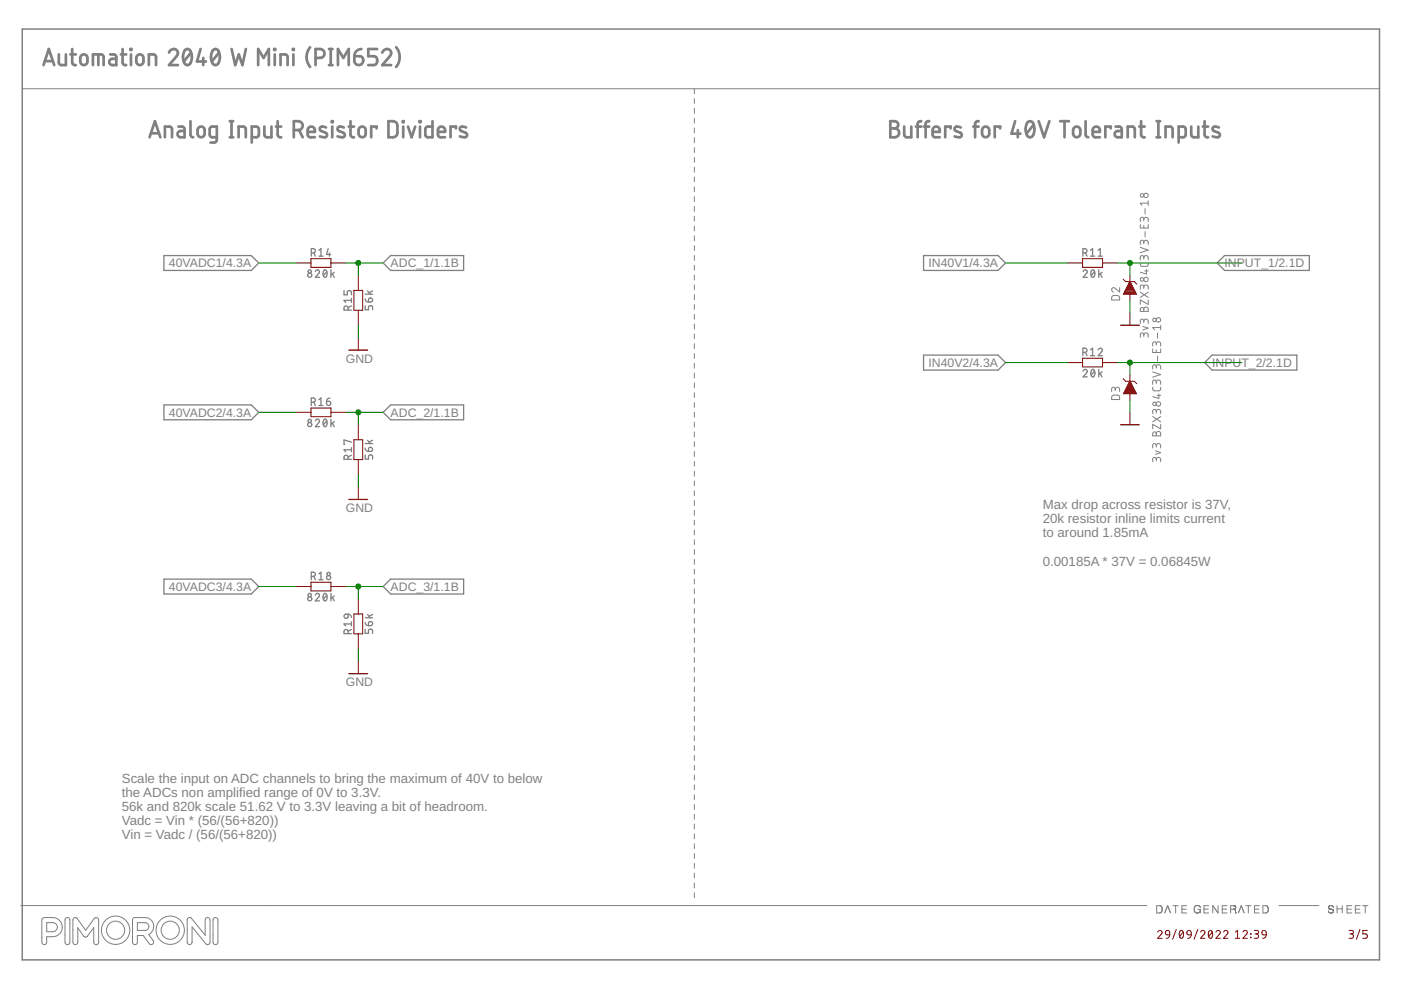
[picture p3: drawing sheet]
<svg xmlns="http://www.w3.org/2000/svg" width="297mm" height="210mm" viewBox="0 0 297 210" stroke-linecap="round" stroke-linejoin="round" font-family="sans-serif">
<g fill="none" stroke="#808080" stroke-width=".21">
<path d="M4.7 18.8h287.6M147.2 18.8v1.1M147.2 20.9v1M147.2 23v1M147.2 25.1v1M147.2 27.1v1.1M147.2 29.2v1.1M147.2 31.3v1M147.2 33.4v1M147.2 35.5v1M147.2 37.5v1.1M147.2 39.6v1.1"/>
<path d="M147.2 41.7v1M147.2 43.8v1M147.2 45.8v1.1M147.2 47.9v1.1M147.2 50v1.1M147.2 52.1v1M147.2 54.2v1M147.2 56.2v1.1M147.2 58.3v1.1M241.8 55.7v.5l.3 .3h1.1l.2-.3v-.5M241.8 47.6v.7h1.6v-.7M241.8 52.5l1.6 .5-1.6 .6"/>
<path d="M242.5 54.7a.47 .47 0 0 1 .5-.5 .47 .47 0 0 1 .4 .5v.4M242.5 54.9v-.4a.37 .37 0 0 0-.4-.3 .37 .37 0 0 0-.3 .3v.6M242.5 51.4a.47 .47 0 0 1 .5-.5 .47 .47 0 0 1 .4 .5v.5M242.5 51.7v-.4a.37 .37 0 0 0-.4-.4 .37 .37 0 0 0-.3 .4v.6M242.5 46.5a.47 .47 0 0 1 .5-.4 .47 .47 0 0 1 .4 .4v.5M242.5 46.8v-.4a.37 .37 0 0 0-.4-.3 .37 .37 0 0 0-.3 .3v.6M242.5 47.8v.5M242.7 57.4h.7M242.8 44.2v1.2M242.8 49.1v1.1M243.1 57.1v1l-1.3-.4M243.4 42.6v.9"/>
<path d="M243.4 43.1h-1.6l.3 .4M147.2 60.4v1M147.2 62.5v1M147.2 64.6v1M147.2 66.6v1.1M147.2 68.7v1.1M147.2 70.8v1M147.2 72.9v1M147.2 75v1M147.2 77v1.1M147.2 79.1v1.1M235.8 62.8l.4-.1h.9l.2 .2 .1 .7h-1.7z"/>
<path d="M237.4 61v.9l-1-.8a.46 .46 0 0 0-.7 .2 .46 .46 0 0 0 .4 .6M241.8 61.9l1.6 1.2M241.9 65.3l.4-.1 .2 .4a.47 .47 0 0 1 .5-.5 .47 .47 0 0 1 .4 .5v.4h-1.6zM242.3 69.2l1.1 .4-1.1 .4M242.5 71.1a.47 .47 0 0 1 .5-.5 .47 .47 0 0 1 .4 .5v.4M242.5 71.3v-.3a.37 .37 0 0 0-.4-.4 .37 .37 0 0 0-.3 .4v.5M242.5 68.1a.47 .47 0 0 1 .5-.5 .47 .47 0 0 1 .4 .5v.5M242.5 68.4v-.4a.37 .37 0 0 0-.4-.4 .37 .37 0 0 0-.3 .4v.6M242.5 60.9a.47 .47 0 0 1 .5-.5 .47 .47 0 0 1 .4 .5v.4M242.5 61.2v-.4a.37 .37 0 0 0-.4-.4 .37 .37 0 0 0-.3 .4v.5M242.5 65.6v.4M243.4 63.6v.9l-1.6-.9v.9"/>
<path d="M243.4 61.9l-1.6 1.2M244.4 74v.7h1.7v-.7M244.4 78.8l1.7 .6-1.7 .6M245.2 77.8a.47 .47 0 0 1 .4-.5 .47 .47 0 0 1 .5 .5v.5M245.2 78.1v-.4a.38 .38 0 0 0-.4-.4 .38 .38 0 0 0-.4 .4v.6M245.2 72.9a.47 .47 0 0 1 .4-.4 .47 .47 0 0 1 .5 .4v.5M245.2 73.2v-.4a.38 .38 0 0 0-.4-.3 .38 .38 0 0 0-.4 .3v.6M245.2 74.2v.5M245.4 70.6v1.1M245.4 75.5v1.1M246.1 69v.9M246.1 69.4h-1.7l.4 .5"/>
<path d="M147.2 81.2v1M147.2 83.3v1M147.2 85.3v1.1M147.2 87.4v1.1M147.2 89.5v1.1M147.2 91.6v1M147.2 93.7v1M147.2 95.7v1.1M147.2 97.8v1M147.2 99.9v1M235.8 83.9l1.3-.1 .2 .3 .1 .6h-1.7zM236.4 82.6a.48 .48 0 0 1 .5-.5 .48 .48 0 0 1 .5 .5v.4"/>
<path d="M236.4 82.8v-.3a.37 .37 0 0 0-.3-.4 .37 .37 0 0 0-.4 .4v.5M244.4 82.1v.5l.4 .3 1.1-.1 .2-.2v-.5M244.4 88.3l1.7 1.2M244.5 91.7l.4-.1 .3 .3a.47 .47 0 0 1 .4-.4 .47 .47 0 0 1 .5 .4v.5h-1.7zM245 95.6l1.1 .4-1.1 .4M245.2 97.4a.47 .47 0 0 1 .4-.4 .47 .47 0 0 1 .5 .4v.5M245.2 97.7v-.4a.38 .38 0 0 0-.4-.3 .38 .38 0 0 0-.4 .3v.6M245.2 94.5a.47 .47 0 0 1 .4-.5 .47 .47 0 0 1 .5 .5v.5M245.2 94.8v-.4a.38 .38 0 0 0-.4-.4 .38 .38 0 0 0-.4 .4v.6M245.2 87.2a.47 .47 0 0 1 .4-.4 .47 .47 0 0 1 .5 .4v.5M245.2 87.5v-.3a.38 .38 0 0 0-.4-.4 .38 .38 0 0 0-.4 .4v.5M245.2 81a.47 .47 0 0 1 .4-.4 .47 .47 0 0 1 .5 .4v.5"/>
<path d="M245.2 81.3v-.4a.38 .38 0 0 0-.4-.3 .38 .38 0 0 0-.4 .3v.6M245.2 91.9v.5M245.3 83.8h.8M245.7 83.5v1l-1.3-.4M246.1 90v.9l-1.7-.9v.9M246.1 88.3l-1.7 1.2M147.2 102v1M147.2 104.1v1M147.2 106.1v1.1M147.2 108.2v1.1M147.2 110.3v1M147.2 112.4v1"/>
<path d="M147.2 114.4v1.1M147.2 116.5v1.1M147.2 118.6v1.1M147.2 120.7v1M147.2 122.8v1M147.2 124.8v1.1M147.2 126.9v1.1M147.2 129v1M147.2 131.1v1M147.2 133.2v1M147.2 135.2v1.1M147.2 137.3v1"/>
<path d="M147.2 139.4v1M147.2 141.5v1M147.2 143.6v1M147.2 145.6v1.1M147.2 147.7v1.1M147.2 149.8v1M147.2 151.9v1M147.2 153.9v1.1M147.2 156v1.1M147.2 158.1v1.1M147.2 160.2v1M147.2 162.3v1"/>
<path d="M147.2 164.3v1.1M147.2 166.4v1M147.2 168.5v1M147.2 170.6v1M147.2 172.7v1M147.2 174.7v1.1M147.2 176.8v1M147.2 178.9v1M4.4 192h238.8M8.9 198.8h.1M9.1 194.6l2.1-.1a2.03 2.03 0 0 1 2 2.1 2.03 2.03 0 0 1-2 2h-1.3v1.2a.52 .52 0 0 1-.5 .5 .52 .52 0 0 1-.5-.6v-4.6zM9.9 195.6h1.3a.96 .96 0 0 1 1 1 .96 .96 0 0 1-1 .9h-1.3z"/>
<path d="M14 194.6h.5l.3 .3v4.9a.52 .52 0 0 1-.5 .5 .52 .52 0 0 1-.5-.5v-4.7zM15.7 194.6l.6 .1 1.9 2.6 1.8-2.6a.52 .52 0 0 1 .6-.1 .52 .52 0 0 1 .3 .5v4.7a.52 .52 0 0 1-.5 .5 .52 .52 0 0 1-.5-.6v-3l-1.4 1.8a.52 .52 0 0 1-.8 0l-1.2-1.8v3.1a.52 .52 0 0 1-.5 .5 .52 .52 0 0 1-.5-.5v-4.7zM16.3 194.7h.1M28.1 198.8h.1M28.3 194.6l2.5-.1a1.91 1.91 0 0 1 1.8 1.6 1.91 1.91 0 0 1-1.1 2.1l.9 1.2a.54 .54 0 0 1 0 .7 .54 .54 0 0 1-.7 0l-1.3-1.7h-1.3v1.4a.52 .52 0 0 1-.5 .5 .52 .52 0 0 1-.5-.6v-4.6zM29.1 195.6h1.7a.83 .83 0 0 1 .8 .8 .83 .83 0 0 1-.8 .9h-1.7zM39.8 194.7l.4-.2 .4 .2 2.9 3.6v-3.3a.52 .52 0 0 1 .5-.5 .52 .52 0 0 1 .5 .6v4.7l-.1 .3-.4 .2-.3-.1-3-3.7v3.2a.52 .52 0 0 1-.5 .6 .52 .52 0 0 1-.5-.6zM45.4 194.6h.4l.4 .3v4.9a.52 .52 0 0 1-.5 .5 .52 .52 0 0 1-.5-.5v-4.7zM147.2 181v1M147.2 183v1.1M147.2 185.1v1.1M147.2 187.2v1.1"/>
<path d="M147.2 189.3v1M245.2 192h.8a.87 .87 0 0 1-.1 1.6h-.7zM246.3 192.3h.1M247 193.6l.6-1.6 .6 1.6M248.7 192h1.1M249.3 192v1.6M250.6 192.8h.9M251.6 192h-1v1.6h1M253.4 193.4l.1 .1M253.9 192.8h.6v.8M254.2 193.5h-.1M254.3 192.1h.1"/>
<path d="M254.5 192.3a.75 .75 0 0 0-1.1-.2 .75 .75 0 0 0-.1 1.1l.1 .2M254.5 192.3h.1M254.5 192.3v.1M254.5 192.9v.1a.64 .64 0 0 1-1 .5M255.3 192.8h.9M256.3 192h-1v1.6h1M258.3 192v1.6l-1.2-1.6v1.6M259.1 192.8h1M260.2 192h-1.1v1.6h1.1M261.6 192.8h-.1M261.7 192.8h.1M261.7 192.8h-.8"/>
<path d="M261.7 192l.2 .1M261.8 192h-.9v1.6M261.8 192.8l.1 .1M261.8 192.1l.2 .1M261.9 192.9l.1 .6M261.9 193h.1M261.9 192.2h.1M261.9 192.6h.1M261.9 192.6l-.2 .2M261.9 193.2l.1 .1M262 193.5v.1M262 192.2l-.1 .4"/>
<path d="M262 193.5h.1M262 192.5l-.1 .2M262 193.6h.1M262.6 193.6l.6-1.6 .6 1.6M264.1 192h1.1M264.7 192v1.6M266 192.8h.9M267 192h-1v1.6h1M267.8 192l.8 .1a.67 .67 0 0 1 .3 .9l-.3 .5-.8 .1zM268.8 192.3h.1M271.2 192h8.4M281.6 193.1l.1 .1"/>
<path d="M281.7 193.3l.2 .2h.7M281.7 193.2v.1M281.7 192.5v.1M281.7 192.2h.1M281.8 192.6l.1 .1M281.8 192.6h.1M281.8 192.7l.7 .1M281.8 192.1l-.1 .2 .1 .3M281.8 192.1h.1M282 192h.1M282 192l-.2 .1M282 192.7h.1"/>
<path d="M282 192h.4l.3 .3M282 193.5v.1M282.1 193.6h.1M282.3 192.8h.1M282.3 193.6h.1M282.4 192.8l.3 .2-.1 .4M282.6 193.4v.1M282.7 192.3h.1M282.7 192.3v.1M282.7 193v.1M282.7 193.3h.1M283.5 192v1.6"/>
<path d="M283.5 192.7h1.1M284.6 192v1.6M285.6 192.8h.9M286.6 192h-1v1.6h1M287.4 192.8h.9M288.4 192h-1v1.6h1M288.9 192h1.1M289.5 192v1.6"/>
<circle cx="242.1" cy="41.4" r=".38"/>
<circle cx="242.1" cy="59.2" r=".38"/>
<circle cx="243" cy="41.4" r=".46"/>
<circle cx="243" cy="59.2" r=".47"/>
<circle cx="244.8" cy="67.8" r=".37"/>
<circle cx="245.6" cy="67.8" r=".48"/>
<circle cx="244.8" cy="85.6" r=".37"/>
<circle cx="245.6" cy="85.6" r=".48"/>
<circle cx="24.5" cy="197.2" r="3"/>
<circle cx="24.5" cy="197.2" r="1.93"/>
<circle cx="36.1" cy="197.2" r="3"/>
<circle cx="36.1" cy="197.2" r="1.93"/>
</g>
<path d="M4.7 6.2h287.8v197.3h-287.8z" fill="none" stroke="#808080" stroke-width=".32"/>
<g fill="none" stroke="#808080" stroke-width=".28">
<path d="M34.8 54.2h18.5l1.6 1.6-1.6 1.5h-18.5zM66 53.6h.4a.45 .45 0 0 0 .5-.4 .45 .45 0 0 0-.5-.5h-.4v1.6M66.5 53.6l.4 .7M66.9 57.6a.43 .43 0 0 1 .6-.4 .43 .43 0 0 1 .1 .7l-.7 .9h.8M67.6 54.3h.9M67.6 53.1l.5-.4v1.6M68.7 57.3l.2-.1a.93 .93 0 0 1 0 1.6 1.01 1.01 0 0 1-.2-1.5zM69.3 57.6l-.7 .8M69.6 52.7l-.4 1.3h.9M69.8 53.6v.7M70.2 57.2v1.6M70.5 58.1l.4 .7"/>
<path d="M70.9 57.7l-.7 .6M81.2 55.8l1.6-1.6h15.5v3.1h-15.5zM195.8 54.2h15.8l1.6 1.6-1.6 1.5h-15.8zM229.6 53.6h.4a.44 .44 0 0 0 .5-.4 .44 .44 0 0 0-.5-.5h-.4v1.6M229.6 57.6a.44 .44 0 0 1 .6-.4 .44 .44 0 0 1 .2 .7l-.8 .9h.9M230.1 53.6l.4 .7M231.2 53.1l.4-.4v1.6M231.2 54.3h.9M231.5 57.3l.2-.1a.93 .93 0 0 1 0 1.6 1.01 1.01 0 0 1-.2-1.5zM232.1 57.6l-.7 .8M232.8 54.3h.9M232.8 53.1l.5-.4v1.6"/>
<path d="M233 57.2v1.6M233.3 58.1l.4 .7M233.7 57.7l-.7 .6M258 55.8l1.6-1.6h18v3.1h-18zM72.9 61.6v.9h.7v-.5a.44 .44 0 0 1 .5-.4 .44 .44 0 0 1 .4 .4v.5M73.8 65.7v-.4a.43 .43 0 0 0-.4-.4 .43 .43 0 0 0-.5 .4v.4h1.6M74.5 64.9l-.7 .3M74.5 63.7h-1.6l.4 .4M74.5 63.2v.9M77.4 64.8v.9h.7v-.5a.44 .44 0 0 1 .5-.4 .44 .44 0 0 1 .4 .4v.5M77.4 63.4l.2 .4 .5 .3M77.4 62.4h1.6"/>
<path d="M77.9 61.7l.6 .7M78.2 63.3a.44 .44 0 0 1 .7 .1 .44 .44 0 0 1-.3 .7h-.5zM79 61.7l-.7 .4M195.8 75.3h15.8l1.6 1.6-1.6 1.6h-15.8zM229.6 74.7h.4a.44 .44 0 0 0 .5-.4 .44 .44 0 0 0-.5-.5h-.4v1.6M229.6 78.7a.44 .44 0 0 1 .7-.3 .44 .44 0 0 1 .1 .6l-.8 .9h.9M230.1 74.7l.4 .7M231.2 74.2l.4-.4v1.6M231.2 75.4h.9M231.5 78.4l.2-.1a.93 .93 0 0 1 0 1.6 .99 .99 0 0 1-.2-1.5zM232.1 78.7l-.7 .8M232.8 74.2a.43 .43 0 0 1 .6-.3 .43 .43 0 0 1 .2 .6l-.8 .9h.9"/>
<path d="M233 78.3v1.6M233.3 79.2l.4 .7M233.7 78.8l-.7 .6M255.4 76.9l1.6-1.6h18v3.2h-18zM34.8 85.9h18.5l1.6 1.5-1.6 1.6h-18.5zM66 85.3h.4a.45 .45 0 0 0 .5-.5 .45 .45 0 0 0-.5-.4h-.4v1.6M66.5 85.3l.4 .7M66.9 89.2a.43 .43 0 0 1 .6-.3 .43 .43 0 0 1 .1 .7l-.7 .9h.8M67.6 84.8l.5-.4v1.6M67.6 86h.9M68.7 89l.2-.1a.93 .93 0 0 1 0 1.6 1.01 1.01 0 0 1-.2-1.5zM69.2 85.1h.6a.44 .44 0 0 1 .3 .5 .44 .44 0 0 1-.4 .4 .44 .44 0 0 1-.5-.5z"/>
<path d="M69.3 89.2l-.7 .9M69.9 84.4l-.4 .1-.3 .6M70.2 88.9v1.6M70.5 89.7l.4 .8M70.9 89.4l-.7 .5M73.8 97.4v-.4a.43 .43 0 0 0-.4-.5 .43 .43 0 0 0-.5 .5v.4h1.6M74.5 93.7l-1.6-.4v.9h.2M74.5 94.9v.9M74.5 96.5l-.7 .4M74.5 95.4h-1.6l.4 .4M77.4 96.5v.8h.7v-.5a.44 .44 0 0 1 .5-.4 .44 .44 0 0 1 .4 .4v.5M77.4 95l.2 .4 .5 .3"/>
<path d="M77.4 94h1.6M77.9 93.3l.6 .7M78.2 95a.44 .44 0 0 1 .7 .1 .44 .44 0 0 1-.3 .6h-.5zM79 93.3l-.7 .4M81.2 87.4l1.6-1.5h15.5v3.1h-15.5zM34.8 122.8h18.5l1.6 1.6-1.6 1.5h-18.5zM66 122.2h.4a.45 .45 0 0 0 .5-.4 .45 .45 0 0 0-.5-.5h-.4v1.6M66.5 122.2l.4 .7M66.9 126.2a.43 .43 0 0 1 .6-.4 .43 .43 0 0 1 .1 .7l-.7 .9h.8M67.6 121.7l.5-.4v1.6M67.6 122.9h.9M68.7 125.9l.2-.1a.93 .93 0 0 1 0 1.6 1.01 1.01 0 0 1-.2-1.5z"/>
<path d="M69.3 126.2l-.7 .8M70.2 125.8v1.6M70.5 126.6l.4 .8M70.9 126.3l-.7 .6M73.1 130.3l.7-.1v.5a.44 .44 0 0 1-.6 .4 .44 .44 0 0 1-.1-.8zM73.8 134.3v-.4a.43 .43 0 0 0-.4-.4 .43 .43 0 0 0-.5 .4v.4h1.6M73.8 130.2l.4 .2 .3 .5M74.5 131.8v.9M74.5 133.5l-.7 .3M74.5 132.3h-1.6l.4 .4M77.4 133.4v.9h.7v-.5a.44 .44 0 0 1 .5-.4 .44 .44 0 0 1 .4 .4v.5M77.4 132l.3 .5 .4 .2"/>
<path d="M77.4 131h1.6M77.9 130.3l.6 .7M78.2 131.9a.44 .44 0 0 1 .7 .1 .44 .44 0 0 1-.3 .7h-.5zM79 130.3l-.7 .4M81.2 124.4l1.6-1.6h15.5v3.1h-15.5z"/>
<circle cx="65.7" cy="58.4" r=".44"/>
<circle cx="65.7" cy="57.6" r=".35"/>
<circle cx="65.7" cy="90" r=".44"/>
<circle cx="65.7" cy="89.2" r=".35"/>
<circle cx="65.7" cy="127" r=".44"/>
<circle cx="65.7" cy="126.2" r=".35"/>
<circle cx="69.7" cy="122.5" r=".44"/>
<circle cx="69.7" cy="121.7" r=".35"/>
</g>
<g fill="none" stroke="#800000" stroke-width=".21">
<path d="M62.8 55.8h3.1M65.9 54.8h4.3v1.9h-4.3zM70.2 55.8h3.1M76 58.4v3.2M226.4 55.8h3.1M229.5 54.8h4.3v1.9h-4.3zM233.8 55.8h3.1M238.1 59.2l.6 .5h1.8l.5 .5M239.6 58.4v1.3M75 61.6h1.9v4.2h-1.9zM76 65.8v3.2M76 71.6v2.6"/>
<path d="M226.4 76.9h3.1M229.5 75.9h4.3v1.9h-4.3zM233.8 76.9h3.1M239.6 62.4v1.3M239.6 66.3v2.7M239.6 79.5v1.3M62.8 87.4h3.1M65.9 86.5h4.3v1.8h-4.3zM70.2 87.4h3.1M75 93.2h1.9v4.3h-1.9zM76 90.1v3.1M76 97.5v3.1"/>
<path d="M238.1 80.3l.6 .5h1.8l.5 .6M239.6 83.5v1.3M239.6 87.4v2.7M76 103.3v2.6M62.8 124.4h3.1M65.9 123.4h4.3v1.9h-4.3zM70.2 124.4h3.1M75 130.2h1.9v4.2h-1.9zM76 127v3.2M76 134.4v3.2M76 140.2v2.6M245.4 197.6a.46 .46 0 0 1 .7-.3 .46 .46 0 0 1 .2 .7l-.9 .9h1"/>
<path d="M247.2 197.4l.3-.1 .4 .1 .1 .8-.8-.1-.1-.4zM248 198.2l-.3 .6-.4 .1M249.4 197.1l-.8 2M250.2 197.4l.3-.1a.98 .98 0 0 1 0 1.6 1.07 1.07 0 0 1-.3-1.5zM250.8 197.6l-.7 1M251.8 197.4l.3-.1 .3 .1 .2 .8-.9-.1-.1-.4zM252.6 198.2l-.2 .4-.6 .3M253.9 197.1l-.7 2M254.6 197.6a.46 .46 0 0 1 .6-.3 .46 .46 0 0 1 .1 .7l-.7 .9h.9M256.4 197.4l.2-.1a.98 .98 0 0 1 0 1.6 1.03 1.03 0 0 1-.2-1.5zM257 197.6l-.7 1M257.8 197.6a.46 .46 0 0 1 .6-.3 .46 .46 0 0 1 .2 .7l-.8 .9h.9"/>
<path d="M259.4 197.6a.46 .46 0 0 1 .7-.3 .46 .46 0 0 1 .1 .7l-.8 .9h.9M261.9 198.9h.9M261.9 197.6l.5-.3v1.6M263.5 197.6a.46 .46 0 0 1 .7-.3 .46 .46 0 0 1 .1 .7l-.8 .9h1M265.2 198v.1zM265.2 198.7v.1zM265.9 197.3h.6a.37 .37 0 0 1 .3 .3 .37 .37 0 0 1-.3 .4h-.4M266.4 198a.47 .47 0 0 1 .4 .5 .47 .47 0 0 1-.4 .4h-.5M267.7 197.4l.3-.1 .3 .1 .2 .8-.8-.1-.2-.4zM268.5 198.2l-.3 .6-.5 .1M286 197.3h.6a.37 .37 0 0 1 .4 .3 .37 .37 0 0 1-.4 .4h-.4M286.5 198a.47 .47 0 0 1 .5 .5 .47 .47 0 0 1-.5 .4h-.5"/>
<path d="M288.3 197.1l-.7 2M289.9 197.3h-1v.7h.6a.47 .47 0 0 1 .4 .5 .47 .47 0 0 1-.4 .4h-.6"/>
</g>
<g fill="none" stroke="#800000" stroke-width=".28">
<path d="M239.5 59.8h.1M239.6 59.7l1.3 2.7h-2.6zM74 74.2h3.9M237.6 69h4M238.3 62.2h2.5M238.5 61.9h2.2M238.6 61.7h2M238.7 61.5h1.8M238.8 61.2h1.5M238.9 61h1.3M239 60.8h1.1M239.2 60.5h.8"/>
<path d="M239.3 60.3h.6M239.4 60.1h.4M237.6 90.1h4M238.3 83.3h2.5M238.5 83.1h2.2M238.6 82.8h2M238.7 82.6h1.8M238.8 82.4h1.5M238.9 82.1h1.3M239 81.9h1.1M239.1 81.7h.9M239.3 81.4h.6"/>
<path d="M239.4 81.2h.4M239.5 81h.1M239.6 80.8l1.3 2.7h-2.6zM74 105.9h3.9M74 142.8h3.9"/>
</g>
<g fill="none" stroke="#008000" stroke-width=".21">
<path d="M54.9 55.8h7.9M73.3 55.8h7.9M76 55.8v2.6M213.2 55.8h13.2M236.9 55.8h26.4M239.6 55.8v2.6M76 69v2.6M213.2 76.9h13.2M236.9 76.9h26.4M239.6 63.7v2.6M239.6 76.9v2.6M54.9 87.4h7.9"/>
<path d="M73.3 87.4h7.9M76 87.4v2.7M239.6 84.8v2.6M76 100.6v2.7M54.9 124.4h7.9M73.3 124.4h7.9M76 124.4v2.6M76 137.6v2.6"/>
</g>
<g fill="#008000" stroke="#008000" stroke-width=".21">
<circle cx="76" cy="124.4" r=".53"/>
<circle cx="76" cy="87.4" r=".53"/>
<circle cx="76" cy="55.8" r=".53"/>
<circle cx="239.6" cy="76.9" r=".53"/>
<circle cx="239.6" cy="55.8" r=".53"/>
</g>
<g fill="none" stroke="#808080" stroke-width=".57">
<path d="M9.2 13.8l1.2-3.4 1.1 3.4M9.5 13h1.7M12.5 11.5v1.9l.2 .3 .3 .1h1v-2.3M14.9 11.5h1.2M15.3 10.4v3l.4 .4h.4M17.2 11.8a.76 .76 0 0 1 .8-.2 .76 .76 0 0 1 .5 .7v.7a.76 .76 0 0 1-.7 .8 .76 .76 0 0 1-.8-.8zM19.7 13.8v-2.3h1.7l.5 .3 .1 2M20.8 11.5v2.3M23.3 11.5l1 .1 .3 .3 .1 1.9h-.9a.67 .67 0 0 1-.6-.7 .67 .67 0 0 1 .6-.6h.9M25.6 11.5h1.2M26 10.4v3l.4 .4h.4M27.7 10.4h.2v.2h-.2z"/>
<path d="M27.8 11.5v2.3M29 11.8a.76 .76 0 0 1 .9-.2 .76 .76 0 0 1 .5 .7v.7a.76 .76 0 0 1-.7 .8 .76 .76 0 0 1-.8-.8zM31.6 13.8v-2.3l1.1 .1 .3 .2 .1 2M35.8 11.2a.94 .94 0 0 1 1.4-.8 .94 .94 0 0 1 .2 1.5l-1.6 1.9h1.9M39.2 10.7a.79 .79 0 0 1 .9-.2 .79 .79 0 0 1 .5 .8 2.2 2.2 0 0 1-.6 2.5h-.5a2.25 2.25 0 0 1-.4-2.9zM40.5 11.2l-1.5 1.8M42.5 10.4l-.7 2.6h1.9M43.1 12.3v1.5M45.1 10.7a.8 .8 0 0 1 .9-.2 .8 .8 0 0 1 .5 .8 2.16 2.16 0 0 1-.6 2.5h-.4a2.4 2.4 0 0 1-.4-3.1zM46.4 11.2l-1.5 1.8M49.1 10.4l.8 3.4 .7-2.3 .8 2.3 .7-3.4M54.7 13.8v-3.4l1.2 1.9 1.1-1.9v3.4"/>
<path d="M58.1 10.4h.2v.2h-.2zM58.3 11.5v2.3M59.5 13.8v-2.3l1.1 .1 .3 .2 .1 2M62.1 10.4h.2v.2h-.2zM62.2 11.5v2.3M65.7 10a3.3 3.3 0 0 0 0 4.2M66.9 12.3h1a.94 .94 0 0 0 .9-1 .94 .94 0 0 0-.9-.9h-1v3.4M69.7 13.8h.8M69.7 10.4h.8M70.1 10.4v3.4M71.6 13.8v-3.4l1.2 1.9 1.1-1.9v3.4M75.1 11.9h1.1a.94 .94 0 0 1 .8 1.1 .94 .94 0 0 1-1 .8 .94 .94 0 0 1-.9-1z"/>
<path d="M76.6 10.4l-.6 .1-.6 .5-.3 .9M80 10.4h-1.9v1.5h1.1a.96 .96 0 0 1 .8 1 .96 .96 0 0 1-.8 .9h-1.1M81 11.2a.94 .94 0 0 1 1.4-.8 .94 .94 0 0 1 .3 1.5l-1.7 1.9h1.9M84 10a3.2 3.2 0 0 1 0 4.2M31.7 29.1l1.2-3.4 1.1 3.4M32 28.3h1.7M35 29.1v-2.3l1.1 .1 .3 .2 .1 2M37.8 26.8l1 .1 .3 .3v1.9h-.8a.67 .67 0 0 1-.7-.7 .67 .67 0 0 1 .7-.6h.8M40.4 25.7v3l.2 .3 .4 .1M42 27.1a.75 .75 0 0 1 .9-.2 .75 .75 0 0 1 .5 .7v.7a.75 .75 0 0 1-.8 .8 .75 .75 0 0 1-.7-.8zM46 29.1h-1.1l-.3-.2-.2-1.5 .3-.5 1.3-.1v2.9l-.1 .3-.3 .2h-1M48.7 29.1h.7"/>
<path d="M48.7 25.7h.7M49.1 25.7v3.4M50.6 29.1v-2.3l1.1 .1 .3 .2 .1 2M53.4 29.1h1.1l.3-.2 .1-1.5-.2-.5-1.3-.1v3.4M56 26.8l.1 1.9 .2 .3 .3 .1h1v-2.3M58.5 26.8h1.1M58.9 25.7v2.8l.2 .5 .5 .1M62.3 27.6h.9a.94 .94 0 0 0 1-1 .94 .94 0 0 0-1-.9h-.9v3.4M63.4 27.6l.8 1.5M65.2 28h1.6a.8 .8 0 0 0-.6-1.1 .8 .8 0 0 0-1 .7l.1 1.3 .3 .2h1.2M69.1 27l-.2-.1a.61 .61 0 0 0-.8-.1 .61 .61 0 0 0-.3 .8l1.2 .6a.5 .5 0 0 1 .3 .5 .5 .5 0 0 1-.4 .4l-1.1-.2M70.4 25.7h.1v.2h-.1z"/>
<path d="M70.4 26.8v2.3M72.9 27l-.3-.1a.61 .61 0 0 0-.7-.1 .61 .61 0 0 0-.3 .8l1.2 .6a.5 .5 0 0 1 .3 .5 .5 .5 0 0 1-.5 .4l-1-.2M73.9 26.8h1.2M74.3 25.7v3l.4 .4h.4M76.2 27.1a.75 .75 0 0 1 .8-.2 .75 .75 0 0 1 .5 .7v.7a.75 .75 0 0 1-.7 .8 .75 .75 0 0 1-.8-.8zM79.8 27.2v-.4h-1.1v2.3M82.4 25.7a1.83 1.83 0 0 1 1.6 .3l.3 .6v1.6l-.3 .6a1.83 1.83 0 0 1-1.6 .3zM85.4 25.7h.2v.2h-.2zM85.5 26.8v2.3M86.5 26.8l.8 2.3 .7-2.3M89 25.7h.2v.2h-.2zM89 26.8v2.3"/>
<path d="M91.7 25.7v3.4l-1.3-.1-.2-.5 .1-1.4 .3-.2 1.1-.1M92.9 28h1.5a.79 .79 0 0 0-.6-1.1 .79 .79 0 0 0-.9 .7l.1 1.3 .2 .2h1.2M96.7 27.2v-.4h-1.2v2.3M98.8 27l-.2-.1a.59 .59 0 0 0-.9 0 .59 .59 0 0 0-.1 .8l1.1 .5a.49 .49 0 0 1 .3 .5 .49 .49 0 0 1-.5 .4l-1-.2M188.8 25.7h.9a.76 .76 0 0 1 .8 .8 .76 .76 0 0 1-.8 .7 .94 .94 0 0 1 .9 1 .94 .94 0 0 1-.9 .9h-.9zM188.8 27.2h.9M191.7 26.8v1.9l.2 .3 .4 .1h.9v-2.3M194.2 26.8h1.1M195.3 25.7l-.5 .1-.2 .5v2.8M195.9 26.8h1.1M197 25.7h-.4l-.3 .4v3M197.7 28h1.5a.79 .79 0 0 0-.5-1.1 .79 .79 0 0 0-1 .7l.1 1.3 .3 .2h1.1"/>
<path d="M201.5 27.2v-.4h-1.1v2.3M203.7 27l-.3-.1a.61 .61 0 0 0-.7-.1 .61 .61 0 0 0-.3 .8l1.2 .6a.5 .5 0 0 1 .3 .5 .5 .5 0 0 1-.5 .4l-1-.2M206.4 26.8h1.1M207.5 25.7l-.5 .1-.3 .5v2.8M208.4 27.1a.76 .76 0 0 1 .8-.2 .76 .76 0 0 1 .5 .7v.7a.76 .76 0 0 1-.7 .8 .76 .76 0 0 1-.8-.8zM212 27.2v-.4h-1.1v2.3M215.2 25.7l-.7 2.6h1.9M215.8 27.6v1.5M217.8 26a.8 .8 0 0 1 .9-.2 .8 .8 0 0 1 .5 .8 2.16 2.16 0 0 1-.6 2.5h-.4a2.4 2.4 0 0 1-.4-3.1zM219.1 26.5l-1.5 1.8M220.2 25.7l1.2 3.4 1.1-3.4M224.8 25.7h1.9"/>
<path d="M225.7 25.7v3.4M227.7 27.1a.76 .76 0 0 1 .8-.2 .76 .76 0 0 1 .5 .7v.7a.76 .76 0 0 1-.7 .8 .76 .76 0 0 1-.8-.8zM230.2 25.7v2.8l.2 .5 .3 .1M231.7 28h1.5a.8 .8 0 0 0-.5-1.1 .8 .8 0 0 0-1 .7v.9l.2 .5 1.3 .1M235.5 27.2v-.4h-1.1v2.3M236.5 26.8l.9 .1 .4 .3v1.9h-.8a.67 .67 0 0 1-.7-.7 .67 .67 0 0 1 .7-.6h.8M239.1 29.1v-2.3l1.1 .1 .3 .2 .1 2M241.6 26.8h1.1M241.9 25.7l.1 3 .3 .4h.4M245.2 29.1h.8M245.2 25.7h.8M245.6 25.7v3.4"/>
<path d="M247.1 29.1v-2.3l1.1 .1 .3 .2 .1 2M249.9 29.1h1.1l.3-.2 .1-1.7-.4-.3-1.1-.1v3.4M252.6 26.8v1.9l.2 .3 .3 .1h1v-2.3M255 26.8h1.1M255.4 25.7v3l.4 .4h.3M258.4 27l-.3-.1a.61 .61 0 0 0-.7-.1 .61 .61 0 0 0-.3 .8l1.2 .6a.5 .5 0 0 1 .3 .5 .5 .5 0 0 1-.5 .4l-1-.2"/>
</g>
<g font-size="2.8" fill="#808080">
<text x="221.1" y="107.9">Max drop across resistor is 37V,</text>
<text x="221.1" y="110.9">20k resistor inline limits current</text>
<text x="221.1" y="113.9">to around 1.85mA</text>
<text x="221.1" y="119.9">0.00185A * 37V = 0.06845W</text>
<text x="25.8" y="166">Scale the input on ADC channels to bring the maximum of 40V to below</text>
<text x="25.8" y="169">the ADCs non amplified range of 0V to 3.3V.</text>
<text x="25.8" y="172">56k and 820k scale 51.62 V to 3.3V leaving a bit of headroom.</text>
<text x="25.8" y="175">Vadc = Vin * (56/(56+820))</text>
<text x="25.8" y="178">Vin = Vadc / (56/(56+820))</text>
</g>
<g font-size="2.6" fill="#808080">
<text x="35.8" y="56.7">40VADC1/4.3A</text>
<text x="82.8" y="56.7">ADC_1/1.1B</text>
<text x="196.8" y="56.7">IN40V1/4.3A</text>
<text x="259.6" y="56.7">INPUT_1/2.1D</text>
<text x="73.3" y="76.9">GND</text>
<text x="196.8" y="77.8">IN40V2/4.3A</text>
<text x="257" y="77.8">INPUT_2/2.1D</text>
<text x="35.8" y="88.3">40VADC2/4.3A</text>
<text x="82.8" y="88.3">ADC_2/1.1B</text>
<text x="73.3" y="108.5">GND</text>
<text x="35.8" y="125.3">40VADC3/4.3A</text>
<text x="82.8" y="125.3">ADC_3/1.1B</text>
<text x="73.3" y="145.5">GND</text>
</g>
</svg>
